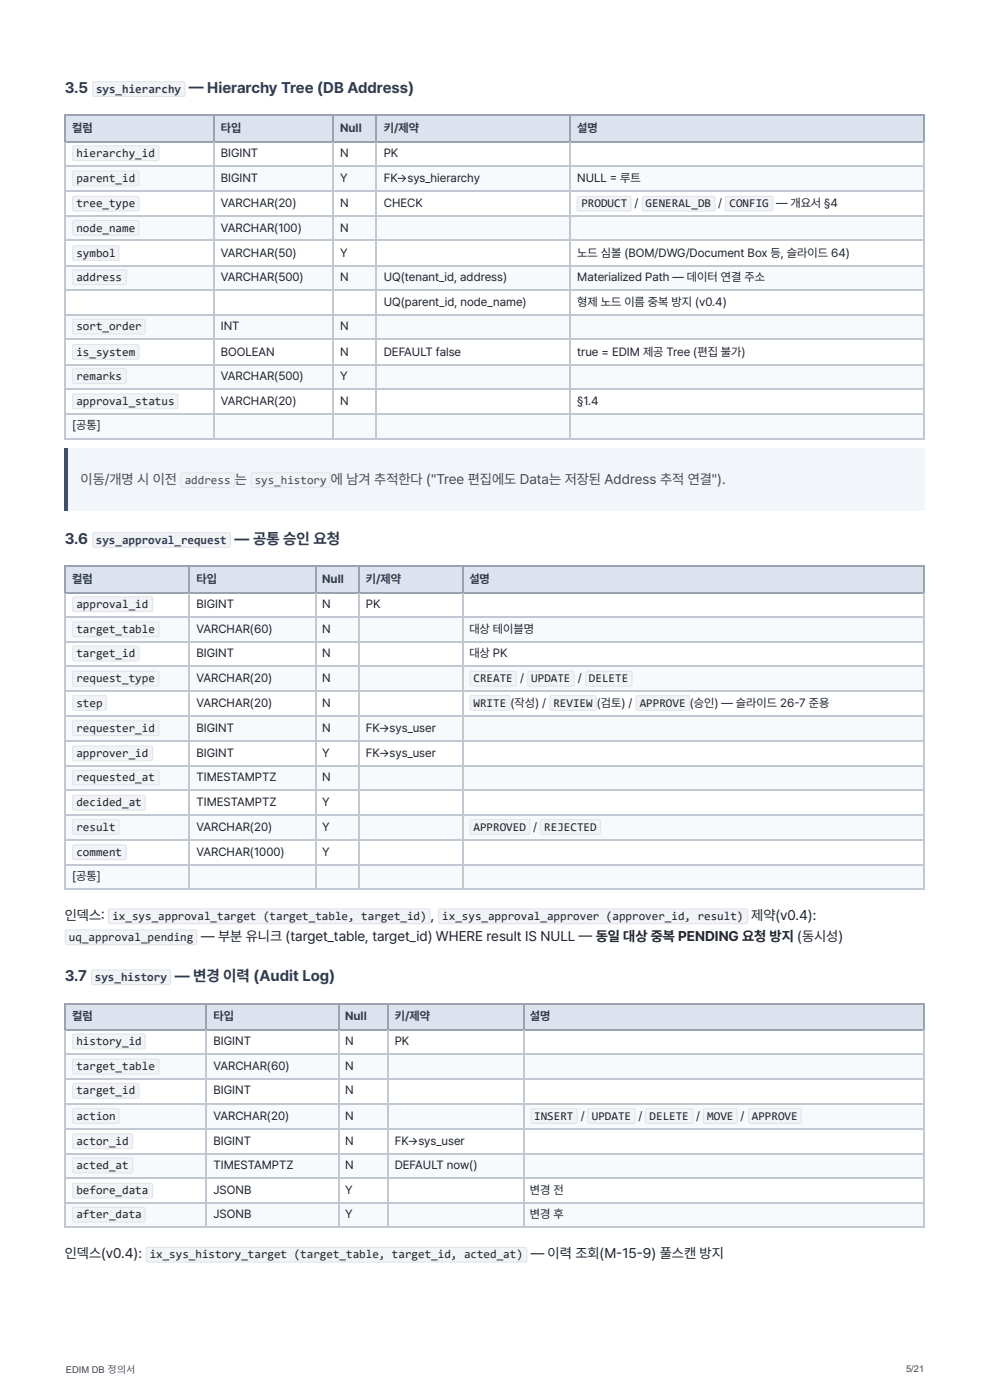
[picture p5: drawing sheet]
<svg xmlns="http://www.w3.org/2000/svg" width="210mm" height="297mm" viewBox="0 0 210 297" stroke-linecap="round" stroke-linejoin="round" font-family="sans-serif">
<g fill="#dce3ee">
<path d="M14 24.6h31.5v5.4h-31.5z"/>
<path d="M45.5 24.6h25.2v5.4h-25.2z"/>
<path d="M70.7 24.6h9.4v5.4h-9.4z"/>
<path d="M80.1 24.6h41v5.4h-41z"/>
<path d="M121.1 24.6h75.2v5.4h-75.2z"/>
</g>
<g fill="#f7f9fc">
<path d="M14 35.3h31.5v5.4h-31.5z"/>
<path d="M45.5 35.3h25.2v5.4h-25.2z"/>
<path d="M70.7 35.3h9.4v5.4h-9.4z"/>
<path d="M80.1 35.3h41v5.4h-41z"/>
<path d="M121.1 35.3h75.2v5.4h-75.2z"/>
<path d="M14 45.8h31.5v5.4h-31.5z"/>
<path d="M45.5 45.8h25.2v5.4h-25.2z"/>
<path d="M70.7 45.8h9.4v5.4h-9.4z"/>
<path d="M80.1 45.8h41v5.4h-41z"/>
<path d="M121.1 45.8h75.2v5.4h-75.2z"/>
<path d="M14 56.3h31.5v5.4h-31.5z"/>
<path d="M45.5 56.3h25.2v5.4h-25.2z"/>
<path d="M70.7 56.3h9.4v5.4h-9.4z"/>
<path d="M80.1 56.3h41v5.4h-41z"/>
<path d="M121.1 56.3h75.2v5.4h-75.2z"/>
<path d="M14 66.8h31.5v5.4h-31.5z"/>
<path d="M45.5 66.8h25.2v5.4h-25.2z"/>
<path d="M70.7 66.8h9.4v5.4h-9.4z"/>
<path d="M80.1 66.8h41v5.4h-41z"/>
<path d="M121.1 66.8h75.2v5.4h-75.2z"/>
<path d="M14 77.3h31.5v5.4h-31.5z"/>
<path d="M45.5 77.3h25.2v5.4h-25.2z"/>
<path d="M70.7 77.3h9.4v5.4h-9.4z"/>
<path d="M80.1 77.3h41v5.4h-41z"/>
<path d="M121.1 77.3h75.2v5.4h-75.2z"/>
<path d="M14 87.8h31.5v5.4h-31.5z"/>
<path d="M45.5 87.8h25.2v5.4h-25.2z"/>
<path d="M70.7 87.8h9.4v5.4h-9.4z"/>
<path d="M80.1 87.8h41v5.4h-41z"/>
<path d="M121.1 87.8h75.2v5.4h-75.2z"/>
</g>
<path d="M13.8 24.5h182.5M13.8 30.1h182.5M13.9 24.4v5.8M45.3 24.4v5.8M70.8 24.4v5.8M79.9 24.4v5.8M121 24.4v5.8" fill="none" stroke="#9aa2af" stroke-width=".22"/>
<path d="M196.2 24.4v5.8" fill="none" stroke="#9aa2af" stroke-width=".21"/>
<g fill="none" stroke="#c2c8d2" stroke-width=".22">
<path d="M13.8 35.2h182.5M13.9 30.2v63.2M45.3 30.2v63.2M70.8 30.2v63.2M79.9 30.2v63.2M121 30.2v63.2M13.8 40.6h182.5M13.8 45.9h182.5M13.8 51.1h182.5M13.8 56.4h182.5M13.8 61.6h182.5M13.8 66.9h182.5"/>
<path d="M13.8 72.1h182.5M13.8 77.4h182.5M13.8 82.6h182.5M13.8 87.9h182.5M13.8 93.3h182.5"/>
</g>
<path d="M196.2 30.2v63.2" fill="none" stroke="#c2c8d2" stroke-width=".21"/>
<path d="M13.8 95.2h182.5v13.1h-182.5z" fill="#f2f5fa"/>
<path d="M13.8 95.2h.6v13.1h-.6z" fill="#1f4e8c"/>
<g fill="#dce3ee">
<path d="M14 120.4h26.3v5.3h-26.3z"/>
<path d="M40.3 120.4h26.6v5.3h-26.6z"/>
<path d="M66.9 120.4h9.4v5.3h-9.4z"/>
<path d="M76.3 120.4h21.8v5.3h-21.8z"/>
<path d="M98.1 120.4h98.2v5.3h-98.2z"/>
</g>
<g fill="#f7f9fc">
<path d="M14 131.1h26.3v5.1h-26.3z"/>
<path d="M40.3 131.1h26.6v5.1h-26.6z"/>
<path d="M66.9 131.1h9.4v5.1h-9.4z"/>
<path d="M76.3 131.1h21.8v5.1h-21.8z"/>
<path d="M98.1 131.1h98.2v5.1h-98.2z"/>
<path d="M14 141.6h26.3v5.1h-26.3z"/>
<path d="M40.3 141.6h26.6v5.1h-26.6z"/>
<path d="M66.9 141.6h9.4v5.1h-9.4z"/>
<path d="M76.3 141.6h21.8v5.1h-21.8z"/>
<path d="M98.1 141.6h98.2v5.1h-98.2z"/>
<path d="M14 152.1h26.3v5.3h-26.3z"/>
<path d="M40.3 152.1h26.6v5.3h-26.6z"/>
<path d="M66.9 152.1h9.4v5.3h-9.4z"/>
<path d="M76.3 152.1h21.8v5.3h-21.8z"/>
<path d="M98.1 152.1h98.2v5.3h-98.2z"/>
<path d="M14 162.6h26.3v5.3h-26.3z"/>
<path d="M40.3 162.6h26.6v5.3h-26.6z"/>
<path d="M66.9 162.6h9.4v5.3h-9.4z"/>
<path d="M76.3 162.6h21.8v5.3h-21.8z"/>
<path d="M98.1 162.6h98.2v5.3h-98.2z"/>
<path d="M14 173.1h26.3v5.3h-26.3z"/>
<path d="M40.3 173.1h26.6v5.3h-26.6z"/>
<path d="M66.9 173.1h9.4v5.3h-9.4z"/>
<path d="M76.3 173.1h21.8v5.3h-21.8z"/>
<path d="M98.1 173.1h98.2v5.3h-98.2z"/>
<path d="M14 183.6h26.3v5.3h-26.3z"/>
<path d="M40.3 183.6h26.6v5.3h-26.6z"/>
<path d="M66.9 183.6h9.4v5.3h-9.4z"/>
<path d="M76.3 183.6h21.8v5.3h-21.8z"/>
<path d="M98.1 183.6h98.2v5.3h-98.2z"/>
</g>
<path d="M13.8 120.3h182.5M13.8 125.9h182.5M13.9 120.2v5.8M40.2 120.2v5.8M67 120.2v5.8M76.2 120.2v5.8M98.3 120.2v5.8" fill="none" stroke="#9aa2af" stroke-width=".22"/>
<path d="M196.2 120.2v5.8" fill="none" stroke="#9aa2af" stroke-width=".21"/>
<g fill="none" stroke="#c2c8d2" stroke-width=".22">
<path d="M13.8 131h182.5M13.8 136.4h182.5M13.9 126v62.9M40.2 126v62.9M67 126v62.9M76.2 126v62.9M98.3 126v62.9M13.8 141.5h182.5M13.8 146.8h182.5M13.8 152h182.5M13.8 157.3h182.5M13.8 162.7h182.5"/>
<path d="M13.8 167.8h182.5M13.8 173.2h182.5M13.8 178.3h182.5M13.8 183.7h182.5M13.8 188.8h182.5"/>
</g>
<path d="M196.2 126v62.9" fill="none" stroke="#c2c8d2" stroke-width=".21"/>
<g fill="#dce3ee">
<path d="M14 213.3h29.9v5.3h-29.9z"/>
<path d="M43.9 213.3h27.9v5.3h-27.9z"/>
<path d="M71.8 213.3h10.5v5.3h-10.5z"/>
<path d="M82.3 213.3h28.8v5.3h-28.8z"/>
<path d="M111.1 213.3h85.2v5.3h-85.2z"/>
</g>
<g fill="#f7f9fc">
<path d="M14 224h29.9v5.1h-29.9z"/>
<path d="M43.9 224h27.9v5.1h-27.9z"/>
<path d="M71.8 224h10.5v5.1h-10.5z"/>
<path d="M82.3 224h28.8v5.1h-28.8z"/>
<path d="M111.1 224h85.2v5.1h-85.2z"/>
<path d="M14 234.5h29.9v5.3h-29.9z"/>
<path d="M43.9 234.5h27.9v5.3h-27.9z"/>
<path d="M71.8 234.5h10.5v5.3h-10.5z"/>
<path d="M82.3 234.5h28.8v5.3h-28.8z"/>
<path d="M111.1 234.5h85.2v5.3h-85.2z"/>
<path d="M14 245h29.9v5.3h-29.9z"/>
<path d="M43.9 245h27.9v5.3h-27.9z"/>
<path d="M71.8 245h10.5v5.3h-10.5z"/>
<path d="M82.3 245h28.8v5.3h-28.8z"/>
<path d="M111.1 245h85.2v5.3h-85.2z"/>
<path d="M14 255.4h29.9v5.4h-29.9z"/>
<path d="M43.9 255.4h27.9v5.4h-27.9z"/>
<path d="M71.8 255.4h10.5v5.4h-10.5z"/>
<path d="M82.3 255.4h28.8v5.4h-28.8z"/>
<path d="M111.1 255.4h85.2v5.4h-85.2z"/>
</g>
<path d="M13.8 213.1h182.5M13.8 218.7h182.5M13.9 213v5.8M43.8 213v5.8M71.9 213v5.8M82.4 213v5.8M111.2 213v5.8" fill="none" stroke="#9aa2af" stroke-width=".22"/>
<path d="M196.2 213v5.8" fill="none" stroke="#9aa2af" stroke-width=".21"/>
<g fill="none" stroke="#c2c8d2" stroke-width=".22">
<path d="M13.9 218.8v42M43.8 218.8v42M71.9 218.8v42M82.4 218.8v42M111.2 218.8v42M13.8 223.9h182.5M13.8 229.2h182.5M13.8 234.6h182.5M13.8 239.7h182.5M13.8 245.1h182.5M13.8 250.2h182.5M13.8 255.6h182.5"/>
<path d="M13.8 260.7h182.5"/>
</g>
<path d="M196.2 218.8v42" fill="none" stroke="#c2c8d2" stroke-width=".21"/>
<path d="M19.7 17.4l.3-.1h19.1l.3 .3v2.6l-.4 .4h-19.1l-.3-.4v-2.5z" fill="#f2f3f6"/>
<path d="M19.8 17.5l19.2-.1 .3 .3v2.5l-.3 .3h-19l-.3-.3z" fill="none" stroke="#e1e5eb" stroke-width=".22"/>
<path d="M15.5 31l.3-.1h17.7l.3 .3v2.7l-.4 .3h-17.7l-.4-.4v-2.5z" fill="#f2f3f6"/>
<path d="M15.5 31.1l17.9-.1 .3 .3v2.5l-.3 .3h-17.6l-.4-.3z" fill="none" stroke="#e1e5eb" stroke-width=".22"/>
<path d="M15.5 36.4l.3-.2h13.4l.4 .4v2.6l-.4 .4h-13.5l-.4-.5v-2.4z" fill="#f2f3f6"/>
<path d="M15.5 36.4h13.8l.2 .3v2.6l-.3 .2-13.6-.1-.2-.3z" fill="none" stroke="#e1e5eb" stroke-width=".22"/>
<path d="M15.5 41.7l.3-.1h13.4l.4 .3v2.7l-.4 .3h-13.5l-.4-.4v-2.5z" fill="#f2f3f6"/>
<path d="M15.5 41.8l13.8-.1 .2 .3v2.6l-.3 .2h-13.6l-.2-.3z" fill="none" stroke="#e1e5eb" stroke-width=".22"/>
<path d="M122.6 41.7l.3-.1h10.8l.4 .3v2.7l-.5 .3h-10.8l-.3-.4v-2.5z" fill="#f2f3f6"/>
<path d="M122.7 41.8l11.1-.1 .2 .3-.1 2.6-.3 .2h-10.8l-.2-.3z" fill="none" stroke="#e1e5eb" stroke-width=".22"/>
<path d="M136.4 41.7l.4-.1h14.8l.3 .3v2.7l-.4 .3h-14.8l-.4-.4v-2.5z" fill="#f2f3f6"/>
<path d="M136.5 41.8l15-.1 .3 .3v2.5l-.3 .3h-14.7l-.4-.3z" fill="none" stroke="#e1e5eb" stroke-width=".22"/>
<path d="M154.1 41.7l.3-.1h9.5l.3 .3v2.7l-.4 .3h-9.5l-.3-.4v-2.5z" fill="#f2f3f6"/>
<path d="M154.2 41.8l9.7-.1 .2 .3v2.6l-.3 .2h-9.5l-.2-.3z" fill="none" stroke="#e1e5eb" stroke-width=".22"/>
<path d="M15.5 46.9l.3-.2h13.4l.4 .4v2.6l-.4 .4h-13.5l-.4-.5v-2.4z" fill="#f2f3f6"/>
<path d="M15.5 46.9h13.8l.2 .3v2.6l-.3 .2-13.6-.1-.2-.3z" fill="none" stroke="#e1e5eb" stroke-width=".22"/>
<path d="M15.5 52.2l.3-.1h9.2l.4 .3v2.7l-.5 .3h-9.2l-.4-.4v-2.5z" fill="#f2f3f6"/>
<path d="M15.5 52.3l9.5-.1 .3 .3-.1 2.6-.3 .2h-9.3l-.2-.3z" fill="none" stroke="#e1e5eb" stroke-width=".22"/>
<path d="M15.5 57.3l.3-.1h10.8l.3 .4v2.6l-.4 .4h-10.8l-.4-.5v-2.4z" fill="#f2f3f6"/>
<path d="M15.5 57.4h11.1l.2 .3v2.5l-.3 .3-10.9-.1-.2-.3z" fill="none" stroke="#e1e5eb" stroke-width=".22"/>
<path d="M15.5 67.8l.3-.1h14.8l.3 .4v2.6l-.4 .4-14.8-.1-.4-.4v-2.4z" fill="#f2f3f6"/>
<path d="M15.5 67.9l15-.1 .3 .4v2.4l-.3 .3h-14.7l-.4-.3z" fill="none" stroke="#e1e5eb" stroke-width=".22"/>
<path d="M15.5 73.2l.3-.1h13.4l.4 .3v2.7l-.4 .3h-13.5l-.4-.4v-2.5z" fill="#f2f3f6"/>
<path d="M15.5 73.3l13.8-.1 .2 .3v2.6l-.3 .2h-13.6l-.2-.3z" fill="none" stroke="#e1e5eb" stroke-width=".22"/>
<path d="M15.5 78.3l.3-.1h10.8l.3 .4v2.6l-.4 .3h-10.8l-.4-.4v-2.5z" fill="#f2f3f6"/>
<path d="M15.5 78.4l11.1-.1 .2 .3v2.6l-.3 .2h-10.9l-.2-.3z" fill="none" stroke="#e1e5eb" stroke-width=".22"/>
<path d="M15.5 83.7l.3-.1h21.7l.4 .3v2.6l-.5 .4h-21.7l-.4-.4v-2.5z" fill="#f2f3f6"/>
<path d="M15.5 83.8l21.9-.1 .4 .3v2.5l-.4 .3h-21.6l-.4-.3z" fill="none" stroke="#e1e5eb" stroke-width=".22"/>
<path d="M38.4 100.4l.4-.1h10.8l.3 .4v2.6l-.4 .3h-10.8l-.4-.4v-2.5z" fill="#f2f3f6"/>
<path d="M38.5 100.5l11.1-.1 .2 .3v2.6l-.3 .2h-10.9l-.2-.3z" fill="none" stroke="#e1e5eb" stroke-width=".22"/>
<path d="M53.4 100.4l.3-.1h16.2l.3 .4v2.6l-.4 .3h-16.2l-.3-.4v-2.5z" fill="#f2f3f6"/>
<path d="M53.5 100.5l16.3-.1 .3 .3v2.5l-.3 .3h-16.1l-.3-.3z" fill="none" stroke="#e1e5eb" stroke-width=".22"/>
<path d="M19.7 113.2l.3-.2h28.6l.4 .4v2.5l-.1 .3-.3 .2h-28.6l-.4-.4v-2.5z" fill="#f2f3f6"/>
<path d="M19.8 113.2l28.8-.1 .3 .4v2.4l-.3 .4h-28.6l-.3-.4z" fill="none" stroke="#e1e5eb" stroke-width=".22"/>
<path d="M15.5 126.8l.3-.2 16.4 .1 .3 .3v2.6l-.4 .4h-16.4l-.4-.5v-2.4z" fill="#f2f3f6"/>
<path d="M15.5 126.9l16.6-.1 .3 .3v2.4l-.3 .4h-16.3l-.4-.4z" fill="none" stroke="#e1e5eb" stroke-width=".22"/>
<path d="M15.5 132.1l.3-.1h17.7l.3 .4v2.6l-.4 .3h-17.7l-.4-.4v-2.5z" fill="#f2f3f6"/>
<path d="M15.5 132.2l17.9-.1 .3 .3v2.5l-.3 .3h-17.6l-.4-.3z" fill="none" stroke="#e1e5eb" stroke-width=".22"/>
<path d="M15.5 137.3l.3-.2h13.4l.4 .4v2.6l-.4 .4h-13.5l-.4-.5v-2.4z" fill="#f2f3f6"/>
<path d="M15.5 137.3h13.8l.2 .3v2.6l-.3 .2-13.6-.1-.2-.3z" fill="none" stroke="#e1e5eb" stroke-width=".22"/>
<path d="M15.5 142.6l.3-.1h17.7l.3 .4v2.6l-.4 .3h-17.7l-.4-.4v-2.5z" fill="#f2f3f6"/>
<path d="M15.5 142.7l17.9-.1 .3 .3v2.5l-.3 .3h-17.6l-.4-.3z" fill="none" stroke="#e1e5eb" stroke-width=".22"/>
<path d="M99.8 142.6l.4-.1h9.2l.3 .4v2.6l-.4 .3h-9.2l-.4-.4v-2.5z" fill="#f2f3f6"/>
<path d="M99.9 142.7l9.5-.1 .2 .3v2.6l-.3 .2h-9.3l-.2-.3z" fill="none" stroke="#e1e5eb" stroke-width=".22"/>
<path d="M112.1 142.6l.3-.1h9.3l.3 .4v2.6l-.4 .3h-9.3l-.3-.4v-2.5z" fill="#f2f3f6"/>
<path d="M112.2 142.7l9.5-.1 .2 .3v2.6l-.3 .2h-9.3l-.2-.3z" fill="none" stroke="#e1e5eb" stroke-width=".22"/>
<path d="M124.4 142.6l.3-.1h9.2l.4 .4v2.6l-.4 .3h-9.3l-.3-.4v-2.5z" fill="#f2f3f6"/>
<path d="M124.5 142.7l9.5-.1 .2 .3v2.6l-.3 .2h-9.3l-.2-.3z" fill="none" stroke="#e1e5eb" stroke-width=".22"/>
<path d="M15.5 147.8l.3-.2 6.6 .1 .3 .4v2.6l-.5 .3-6.6-.1-.3-.4v-2.4z" fill="#f2f3f6"/>
<path d="M15.5 147.8h6.9l.2 .3v2.6l-.4 .2-6.6-.1-.2-.3z" fill="none" stroke="#e1e5eb" stroke-width=".22"/>
<path d="M99.8 147.8l.4-.2 7.9 .1 .3 .4v2.6l-.4 .3-8-.1-.3-.4v-2.4z" fill="#f2f3f6"/>
<path d="M99.9 147.8h8.2l.2 .3v2.6l-.3 .2-8-.1-.2-.3z" fill="none" stroke="#e1e5eb" stroke-width=".22"/>
<path d="M116.8 147.8l.3-.2h9.3l.3 .4v2.6l-.4 .4h-9.3l-.3-.5v-2.4z" fill="#f2f3f6"/>
<path d="M116.9 147.8h9.5l.2 .3v2.6l-.3 .2-9.3-.1-.2-.3z" fill="none" stroke="#e1e5eb" stroke-width=".22"/>
<path d="M135.1 147.8l.3-.2h10.8l.4 .4v2.6l-.5 .4h-10.8l-.3-.5v-2.4z" fill="#f2f3f6"/>
<path d="M135.2 147.8h11.1l.2 .3-.1 2.6-.3 .2-10.8-.1-.2-.3z" fill="none" stroke="#e1e5eb" stroke-width=".22"/>
<path d="M15.5 153.1l.3-.1h17.7l.3 .3v2.7l-.4 .3h-17.7l-.4-.4v-2.5z" fill="#f2f3f6"/>
<path d="M15.5 153.2l17.9-.1 .3 .3v2.5l-.3 .3h-17.6l-.4-.3z" fill="none" stroke="#e1e5eb" stroke-width=".22"/>
<path d="M15.5 158.5l.3-.2h16.4l.3 .4v2.6l-.4 .4h-16.4l-.4-.5v-2.4z" fill="#f2f3f6"/>
<path d="M15.5 158.6l16.6-.1 .3 .3v2.4l-.3 .4h-16.3l-.4-.4z" fill="none" stroke="#e1e5eb" stroke-width=".22"/>
<path d="M15.5 163.6l.3-.1h17.7l.3 .3v2.7l-.4 .3h-17.7l-.4-.4v-2.5z" fill="#f2f3f6"/>
<path d="M15.5 163.7l17.9-.1 .3 .3v2.5l-.3 .3h-17.6l-.4-.3z" fill="none" stroke="#e1e5eb" stroke-width=".22"/>
<path d="M15.5 169l.3-.2h14.8l.3 .4v2.6l-.4 .4h-14.8l-.4-.5v-2.4z" fill="#f2f3f6"/>
<path d="M15.5 169l15-.1 .3 .4v2.4l-.3 .4h-14.7l-.4-.4z" fill="none" stroke="#e1e5eb" stroke-width=".22"/>
<path d="M15.5 174.1l.3-.1h9.2l.4 .3v2.7l-.5 .3h-9.2l-.4-.4v-2.5z" fill="#f2f3f6"/>
<path d="M15.5 174.2l9.5-.1 .3 .3-.1 2.6-.3 .2h-9.3l-.2-.3z" fill="none" stroke="#e1e5eb" stroke-width=".22"/>
<path d="M99.8 174.1l.4-.1h12.1l.3 .3v2.7l-.4 .3h-12.1l-.4-.4v-2.5z" fill="#f2f3f6"/>
<path d="M99.9 174.2l12.4-.1 .2 .3v2.6l-.3 .2h-12.2l-.2-.3z" fill="none" stroke="#e1e5eb" stroke-width=".22"/>
<path d="M114.8 174.1l.3-.1h12.1l.4 .3v2.7l-.4 .3h-12.2l-.3-.4v-2.5z" fill="#f2f3f6"/>
<path d="M114.9 174.2l12.4-.1 .2 .3v2.6l-.3 .2h-12.2l-.2-.3z" fill="none" stroke="#e1e5eb" stroke-width=".22"/>
<path d="M15.5 179.5l.3-.2h10.8l.3 .4v2.6l-.4 .4h-10.8l-.4-.5v-2.4z" fill="#f2f3f6"/>
<path d="M15.5 179.5h11.1l.2 .3v2.6l-.3 .2-10.9-.1-.2-.3z" fill="none" stroke="#e1e5eb" stroke-width=".22"/>
<path d="M23 193.1l.4-.2h67.6l.4 .4v2.5l-.1 .4-.3 .1h-67.6l-.5-.4v-2.5z" fill="#f2f3f6"/>
<path d="M23.1 193.2l67.9-.1 .3 .3v2.4l-.3 .4h-67.6l-.4-.4z" fill="none" stroke="#e1e5eb" stroke-width=".22"/>
<path d="M93.1 193.1l.4-.2h64.9l.5 .4v2.5l-.2 .4-.3 .1h-64.9l-.5-.4v-2.5z" fill="#f2f3f6"/>
<path d="M93.2 193.2l65.2-.1 .4 .3v2.4l-.4 .4h-64.9l-.4-.4z" fill="none" stroke="#e1e5eb" stroke-width=".22"/>
<path d="M13.9 197.5l.3-.1h27.3l.4 .4v2.6l-.5 .4-27.3-.1-.3-.4v-2.4z" fill="#f2f3f6"/>
<path d="M14 197.6l27.4-.1 .4 .4v2.4l-.4 .3h-27.2l-.3-.3z" fill="none" stroke="#e1e5eb" stroke-width=".22"/>
<path d="M19.5 206l.3-.1h16.1l.4 .4v2.6l-.4 .3h-16.2l-.4-.4v-2.5z" fill="#f2f3f6"/>
<path d="M19.5 206.1l16.4-.1 .3 .3v2.5l-.3 .3h-16.1l-.3-.3z" fill="none" stroke="#e1e5eb" stroke-width=".22"/>
<path d="M15.5 219.6l.3-.1h14.8l.3 .4v2.6l-.4 .4-14.8-.1-.4-.4v-2.4z" fill="#f2f3f6"/>
<path d="M15.5 219.7l15-.1 .3 .4v2.4l-.3 .3h-14.7l-.4-.3z" fill="none" stroke="#e1e5eb" stroke-width=".22"/>
<path d="M15.5 225l.3-.1h17.7l.3 .3v2.7l-.4 .3h-17.7l-.4-.4v-2.5z" fill="#f2f3f6"/>
<path d="M15.5 225.1l17.9-.1 .3 .3v2.5l-.3 .3h-17.6l-.4-.3z" fill="none" stroke="#e1e5eb" stroke-width=".22"/>
<path d="M15.5 230.1l.3-.1h13.4l.4 .4v2.6l-.4 .3h-13.5l-.4-.4v-2.5z" fill="#f2f3f6"/>
<path d="M15.5 230.2l13.8-.1 .2 .3v2.6l-.3 .2h-13.6l-.2-.3z" fill="none" stroke="#e1e5eb" stroke-width=".22"/>
<path d="M15.5 235.5l.3-.1h9.2l.4 .3v2.6l-.5 .4h-9.2l-.4-.4v-2.5z" fill="#f2f3f6"/>
<path d="M15.5 235.6l9.5-.1 .3 .3-.1 2.6-.3 .2h-9.3l-.2-.3z" fill="none" stroke="#e1e5eb" stroke-width=".22"/>
<path d="M112.8 235.5l.3-.1h9.2l.4 .3v2.6l-.4 .4h-9.3l-.3-.4v-2.5z" fill="#f2f3f6"/>
<path d="M112.9 235.6l9.5-.1 .2 .3v2.6l-.3 .2h-9.3l-.2-.3z" fill="none" stroke="#e1e5eb" stroke-width=".22"/>
<path d="M124.8 235.5l.4-.1h9.4l.4 .3v2.6l-.5 .4h-9.4l-.4-.4v-2.5z" fill="#f2f3f6"/>
<path d="M124.9 235.6l9.8-.1 .2 .3-.1 2.6-.3 .2h-9.5l-.2-.3z" fill="none" stroke="#e1e5eb" stroke-width=".22"/>
<path d="M137.1 235.5l.3-.1h9.5l.3 .3v2.6l-.4 .4h-9.5l-.3-.4v-2.5z" fill="#f2f3f6"/>
<path d="M137.2 235.6l9.7-.1 .2 .3v2.6l-.3 .2h-9.5l-.2-.3z" fill="none" stroke="#e1e5eb" stroke-width=".22"/>
<path d="M149.4 235.5l.3-.1h6.7l.2 .4v2.6l-.4 .3h-6.7l-.2-.4v-2.5z" fill="#f2f3f6"/>
<path d="M149.5 235.6l6.8-.1 .2 .3v2.6l-.3 .2h-6.6l-.2-.3z" fill="none" stroke="#e1e5eb" stroke-width=".22"/>
<path d="M159 235.5l.3-.1h10.6l.3 .3v2.6l-.4 .4h-10.6l-.3-.4v-2.5z" fill="#f2f3f6"/>
<path d="M159.1 235.6l10.8-.1 .2 .3v2.6l-.3 .2h-10.6l-.2-.3z" fill="none" stroke="#e1e5eb" stroke-width=".22"/>
<path d="M15.5 240.8l.3-.1h12.1l.4 .4v2.6l-.5 .4h-12.1l-.4-.5v-2.4z" fill="#f2f3f6"/>
<path d="M15.5 240.9h12.5l.2 .3-.1 2.5-.3 .3-12.2-.1-.2-.3z" fill="none" stroke="#e1e5eb" stroke-width=".22"/>
<path d="M15.5 246l.3-.1h12.1l.4 .3v2.6l-.5 .4h-12.1l-.4-.4v-2.5z" fill="#f2f3f6"/>
<path d="M15.5 246.1l12.5-.1 .2 .3-.1 2.6-.3 .2h-12.2l-.2-.3z" fill="none" stroke="#e1e5eb" stroke-width=".22"/>
<path d="M15.5 251.3l.3-.1h16.4l.3 .4v2.6l-.4 .4-16.4-.1-.4-.4v-2.4z" fill="#f2f3f6"/>
<path d="M15.5 251.4l16.6-.1 .3 .4v2.4l-.3 .3h-16.3l-.4-.3z" fill="none" stroke="#e1e5eb" stroke-width=".22"/>
<path d="M15.5 256.5l.3-.2 14.8 .1 .3 .3v2.6l-.4 .4h-14.8l-.4-.5v-2.4z" fill="#f2f3f6"/>
<path d="M15.5 256.6l15-.1 .3 .3v2.4l-.3 .4h-14.7l-.4-.4z" fill="none" stroke="#e1e5eb" stroke-width=".22"/>
<path d="M31.1 265l.3-.2h80.1l.5 .4v2.5l-.1 .3-.4 .2h-80.1l-.4-.4-.1-2.5z" fill="#f2f3f6"/>
<path d="M31.2 265l80.3-.1 .4 .4v2.4l-.4 .4h-80.1l-.3-.4z" fill="none" stroke="#e1e5eb" stroke-width=".22"/>
<g font-size="3.3" fill="#2b3a55">
<text x="13.8" y="19.7">3.5</text>
<text x="40.1" y="19.7">— Hierarchy Tree (DB Address)</text>
<text x="13.8" y="115.5">3.6</text>
<text x="49.8" y="115.5">— 공통 승인 요청</text>
<text x="13.8" y="208.3">3.7</text>
<text x="37.1" y="208.3">— 변경 이력 (Audit Log)</text>
</g>
<g font-size="3" fill="#40495a">
<text x="17.1" y="102.8">이동/개명 시 이전</text>
<text x="49.9" y="102.8">는</text>
<text x="70.3" y="102.8">에 남겨 추적한다 (&quot;Tree 편집에도 Data는 저장된 Address 추적 연결&quot;).</text>
</g>
<g font-size="3" fill="#1e222a">
<text x="13.8" y="195.4">인덱스:</text>
<text x="91.5" y="195.4">,</text>
<text x="159.5" y="195.4">제약(v0.4):</text>
<text x="42.7" y="199.9">— 부분 유니크 (target_table, target_id) WHERE result IS NULL — 동일 대상 중복 PENDING 요청 방지 (동시성)</text>
<text x="13.8" y="267.3">인덱스(v0.4):</text>
<text x="112.7" y="267.3">— 이력 조회(M-15-9) 풀스캔 방지</text>
</g>
<g font-size="2.5" fill="#2b3a55">
<text x="20.4" y="19.7">sys_hierarchy</text>
<text x="15.3" y="28">컬럼</text>
<text x="46.9" y="28">타입</text>
<text x="72.2" y="28">Null</text>
<text x="81.5" y="28">키/제약</text>
<text x="122.6" y="28">설명</text>
<text x="20.4" y="115.5">sys_approval_request</text>
<text x="15.3" y="123.7">컬럼</text>
<text x="41.7" y="123.7">타입</text>
<text x="68.4" y="123.7">Null</text>
<text x="77.7" y="123.7">키/제약</text>
<text x="99.7" y="123.7">설명</text>
<text x="20.2" y="208.3">sys_history</text>
<text x="15.3" y="216.6">컬럼</text>
<text x="45.3" y="216.6">타입</text>
<text x="73.3" y="216.6">Null</text>
<text x="83.8" y="216.6">키/제약</text>
<text x="112.5" y="216.6">설명</text>
</g>
<g font-size="2.5" fill="#1e222a">
<text x="16.2" y="33.3">hierarchy_id</text>
<text x="46.9" y="33.3">BIGINT</text>
<text x="72.2" y="33.3">N</text>
<text x="81.5" y="33.3">PK</text>
<text x="16.2" y="38.7">parent_id</text>
<text x="46.9" y="38.7">BIGINT</text>
<text x="72.2" y="38.7">Y</text>
<text x="81.5" y="38.7">FK→sys_hierarchy</text>
<text x="122.6" y="38.7">NULL = 루트</text>
<text x="16.2" y="44">tree_type</text>
<text x="46.9" y="44">VARCHAR(20)</text>
<text x="72.2" y="44">N</text>
<text x="81.5" y="44">CHECK</text>
<text x="123.5" y="44">PRODUCT</text>
<text x="134.7" y="44">/</text>
<text x="137.1" y="44">GENERAL_DB</text>
<text x="152.5" y="44">/</text>
<text x="154.9" y="44">CONFIG</text>
<text x="164.8" y="44">— 개요서 §4</text>
<text x="16.2" y="49.2">node_name</text>
<text x="46.9" y="49.2">VARCHAR(100)</text>
<text x="72.2" y="49.2">N</text>
<text x="16.2" y="54.5">symbol</text>
<text x="16.2" y="59.7">address</text>
<text x="46.9" y="54.5">VARCHAR(50)</text>
<text x="46.9" y="59.7">VARCHAR(500)</text>
<text x="72.2" y="54.5">Y</text>
<text x="72.2" y="59.7">N</text>
<text x="81.5" y="59.7">UQ(tenant_id, address)</text>
<text x="122.6" y="54.5">노드 심볼 (BOM/DWG/Document Box 등, 슬라이드 64)</text>
<text x="122.6" y="59.7">Materialized Path — 데이터 연결 주소</text>
<text x="81.5" y="65">UQ(parent_id, node_name)</text>
<text x="122.6" y="65">형제 노드 이름 중복 방지 (v0.4)</text>
<text x="16.2" y="70.2">sort_order</text>
<text x="46.9" y="70.2">INT</text>
<text x="72.2" y="70.2">N</text>
<text x="16.2" y="75.5">is_system</text>
<text x="46.9" y="75.5">BOOLEAN</text>
<text x="72.2" y="75.5">N</text>
<text x="81.5" y="75.5">DEFAULT false</text>
<text x="122.6" y="75.5">true = EDIM 제공 Tree (편집 불가)</text>
<text x="16.2" y="80.7">remarks</text>
<text x="46.9" y="80.7">VARCHAR(500)</text>
<text x="72.2" y="80.7">Y</text>
<text x="16.2" y="86">approval_status</text>
<text x="46.9" y="86">VARCHAR(20)</text>
<text x="72.2" y="86">N</text>
<text x="122.6" y="86">§1.4</text>
<text x="15.3" y="91.1">[공통]</text>
<text x="16.2" y="129.1">approval_id</text>
<text x="41.7" y="129.1">BIGINT</text>
<text x="68.4" y="129.1">N</text>
<text x="77.7" y="129.1">PK</text>
<text x="16.2" y="134.5">target_table</text>
<text x="41.7" y="134.5">VARCHAR(60)</text>
<text x="68.4" y="134.5">N</text>
<text x="99.7" y="134.5">대상 테이블명</text>
<text x="16.2" y="139.6">target_id</text>
<text x="41.7" y="139.6">BIGINT</text>
<text x="68.4" y="139.6">N</text>
<text x="99.7" y="139.6">대상 PK</text>
<text x="16.2" y="144.9">request_type</text>
<text x="41.7" y="144.9">VARCHAR(20)</text>
<text x="68.4" y="144.9">N</text>
<text x="100.6" y="144.9">CREATE</text>
<text x="110.4" y="144.9">/</text>
<text x="112.8" y="144.9">UPDATE</text>
<text x="122.7" y="144.9">/</text>
<text x="125.1" y="144.9">DELETE</text>
<text x="16.2" y="150.1">step</text>
<text x="16.2" y="155.4">requester_id</text>
<text x="41.7" y="150.1">VARCHAR(20)</text>
<text x="41.7" y="155.4">BIGINT</text>
<text x="68.4" y="150.1">N</text>
<text x="68.4" y="155.4">N</text>
<text x="77.7" y="155.4">FK→sys_user</text>
<text x="100.6" y="150.1">WRITE</text>
<text x="108.4" y="150.1">(작성) /</text>
<text x="117.5" y="150.1">REVIEW</text>
<text x="126.8" y="150.1">(검토) /</text>
<text x="135.9" y="150.1">APPROVE</text>
<text x="146.5" y="150.1">(승인) — 슬라이드 26-7 준용</text>
<text x="16.2" y="160.8">approver_id</text>
<text x="41.7" y="160.8">BIGINT</text>
<text x="68.4" y="160.8">Y</text>
<text x="77.7" y="160.8">FK→sys_user</text>
<text x="16.2" y="165.9">requested_at</text>
<text x="41.7" y="165.9">TIMESTAMPTZ</text>
<text x="68.4" y="165.9">N</text>
<text x="16.2" y="171.3">decided_at</text>
<text x="41.7" y="171.3">TIMESTAMPTZ</text>
<text x="68.4" y="171.3">Y</text>
<text x="16.2" y="176.4">result</text>
<text x="41.7" y="176.4">VARCHAR(20)</text>
<text x="68.4" y="176.4">Y</text>
<text x="100.6" y="176.4">APPROVED</text>
<text x="113.2" y="176.4">/</text>
<text x="115.6" y="176.4">REJECTED</text>
<text x="16.2" y="181.8">comment</text>
<text x="41.7" y="181.8">VARCHAR(1000)</text>
<text x="68.4" y="181.8">Y</text>
<text x="15.3" y="186.9">[공통]</text>
<text x="23.9" y="195.4">ix_sys_approval_target (target_table, target_id)</text>
<text x="93.9" y="195.4">ix_sys_approval_approver (approver_id, result)</text>
<text x="14.7" y="199.9">uq_approval_pending</text>
<text x="16.2" y="222">history_id</text>
<text x="45.3" y="222">BIGINT</text>
<text x="73.3" y="222">N</text>
<text x="83.8" y="222">PK</text>
<text x="16.2" y="227.3">target_table</text>
<text x="45.3" y="227.3">VARCHAR(60)</text>
<text x="73.3" y="227.3">N</text>
<text x="16.2" y="232.5">target_id</text>
<text x="45.3" y="232.5">BIGINT</text>
<text x="73.3" y="232.5">N</text>
<text x="16.2" y="237.8">action</text>
<text x="45.3" y="237.8">VARCHAR(20)</text>
<text x="73.3" y="237.8">N</text>
<text x="113.4" y="237.8">INSERT</text>
<text x="123.3" y="237.8">/</text>
<text x="125.7" y="237.8">UPDATE</text>
<text x="135.6" y="237.8">/</text>
<text x="137.9" y="237.8">DELETE</text>
<text x="147.8" y="237.8">/</text>
<text x="150.2" y="237.8">MOVE</text>
<text x="157.3" y="237.8">/</text>
<text x="159.7" y="237.8">APPROVE</text>
<text x="16.2" y="243.2">actor_id</text>
<text x="45.3" y="243.2">BIGINT</text>
<text x="73.3" y="243.2">N</text>
<text x="83.8" y="243.2">FK→sys_user</text>
<text x="16.2" y="248.3">acted_at</text>
<text x="45.3" y="248.3">TIMESTAMPTZ</text>
<text x="73.3" y="248.3">N</text>
<text x="83.8" y="248.3">DEFAULT now()</text>
<text x="16.2" y="253.7">before_data</text>
<text x="45.3" y="253.7">JSONB</text>
<text x="73.3" y="253.7">Y</text>
<text x="112.5" y="253.7">변경 전</text>
<text x="16.2" y="258.8">after_data</text>
<text x="45.3" y="258.8">JSONB</text>
<text x="73.3" y="258.8">Y</text>
<text x="112.5" y="258.8">변경 후</text>
<text x="31.8" y="267.3">ix_sys_history_target (target_table, target_id, acted_at)</text>
</g>
<g font-size="2.5" fill="#40495a">
<text x="39.2" y="102.8">address</text>
<text x="54.1" y="102.8">sys_history</text>
</g>
<g font-size="2" fill="#42464d">
<text x="14" y="291.6">EDIM DB 정의서</text>
<text x="192.4" y="291.3">5/21</text>
</g>
</svg>
